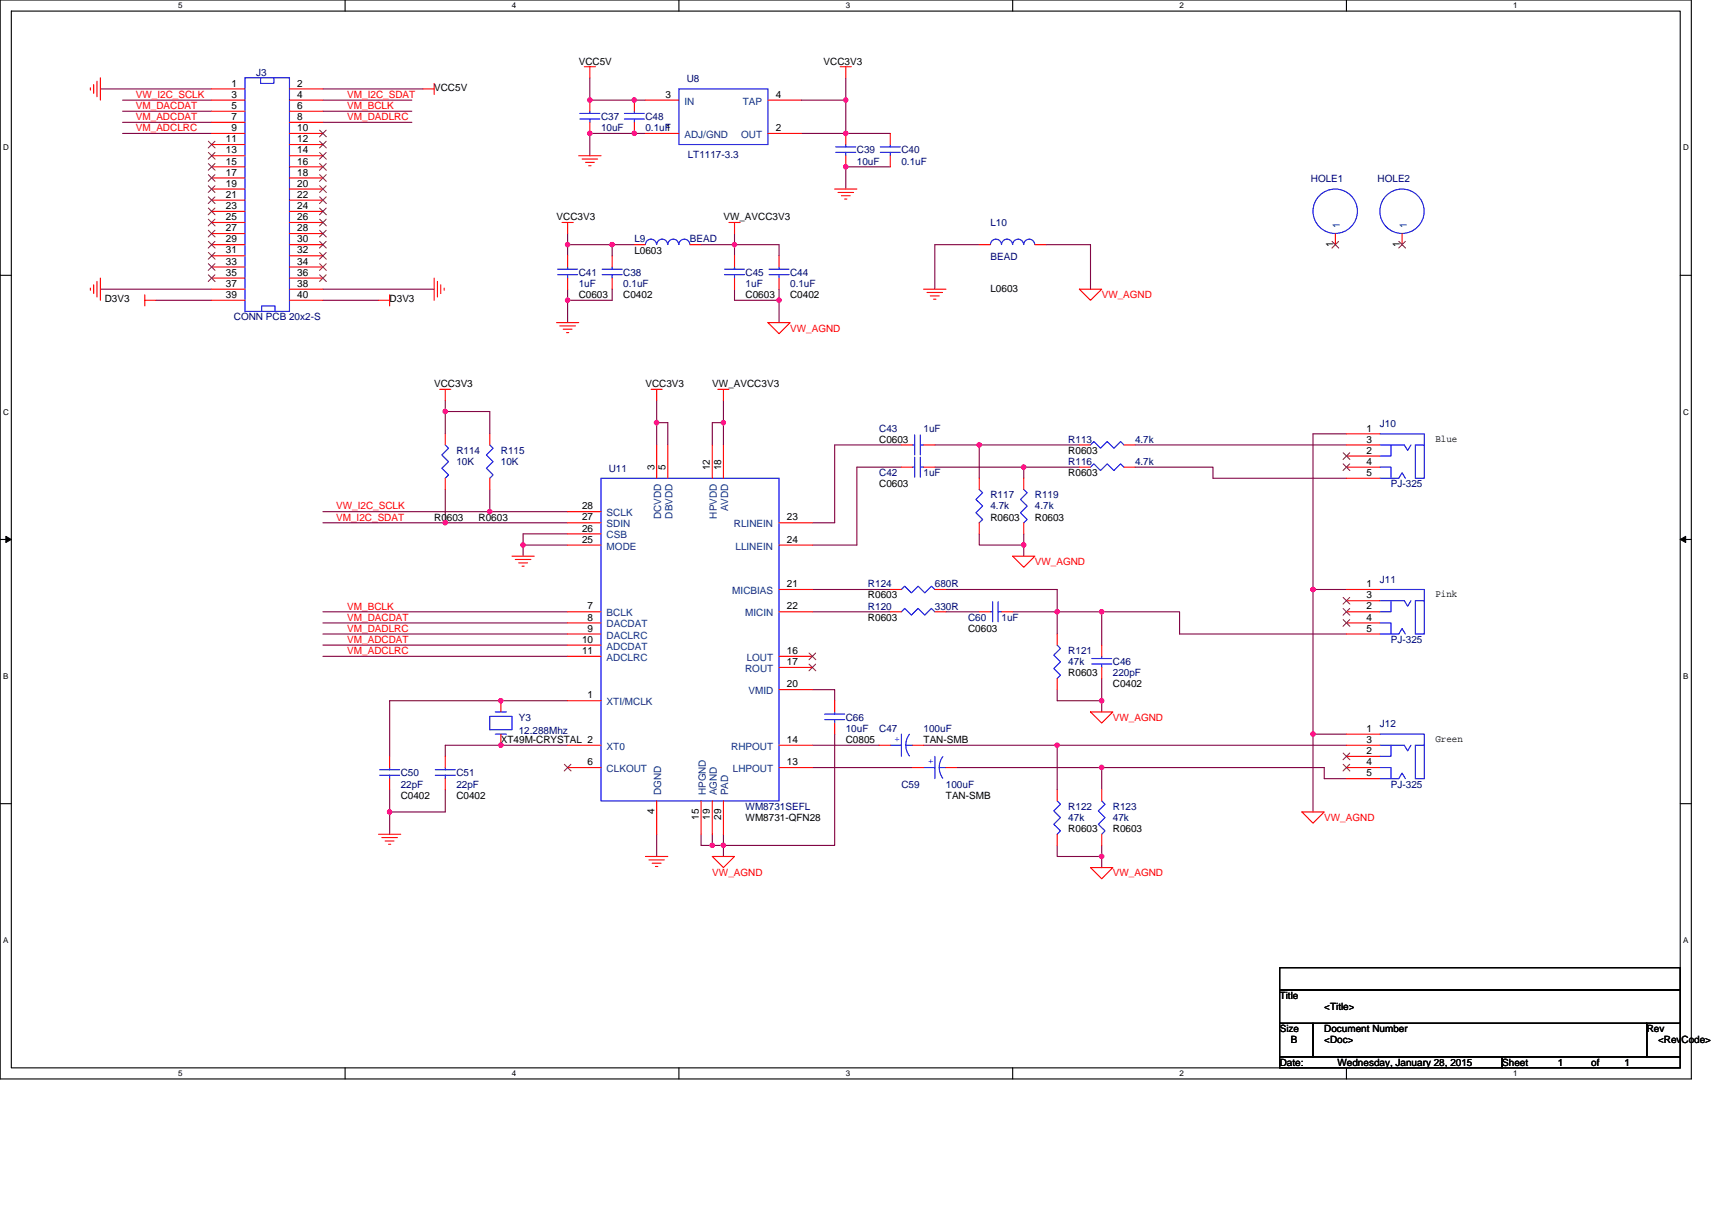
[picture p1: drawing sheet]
<svg xmlns="http://www.w3.org/2000/svg" width="297mm" height="210mm" viewBox="0 0 297 210" stroke-linecap="round" stroke-linejoin="round" font-family="sans-serif">
<path d="M0 0h293.5v187.2h-293.5zM2 1.9h289.5v183.4h-289.5z" fill="none" stroke="#000" stroke-width=".19"/>
<g fill="#fff">
<path d="M30.9 .2h.8v1.6h-.8z"/>
<path d="M30.9 185.5h.8v1.6h-.8z"/>
</g>
<path d="M59.9 0v1.9M59.9 185.3v1.9" fill="none" stroke="#000" stroke-width=".19"/>
<g fill="#fff">
<path d="M88.8 .2h.8v1.6h-.8z"/>
<path d="M88.8 185.5h.8v1.6h-.8z"/>
</g>
<path d="M117.8 0v1.9M117.8 185.3v1.9" fill="none" stroke="#000" stroke-width=".19"/>
<g fill="#fff">
<path d="M146.7 .2h.8v1.6h-.8z"/>
<path d="M146.7 185.5h.8v1.6h-.8z"/>
</g>
<path d="M175.7 0v1.9M175.7 185.3v1.9" fill="none" stroke="#000" stroke-width=".19"/>
<g fill="#fff">
<path d="M204.7 .2h.7v1.6h-.7z"/>
<path d="M204.7 185.5h.7v1.6h-.7z"/>
</g>
<path d="M233.6 0v1.9M233.6 185.3v1.9" fill="none" stroke="#000" stroke-width=".19"/>
<g fill="#fff">
<path d="M262.6 .2h.7v1.6h-.7z"/>
<path d="M262.6 185.5h.7v1.6h-.7z"/>
<path d="M.5 24.8h1v1.6h-1z"/>
<path d="M292 24.8h1v1.6h-1z"/>
<path d="M.5 70.7h1v1.5h-1z"/>
<path d="M292 70.7h1v1.5h-1z"/>
</g>
<path d="M0 47.8h2M291.5 47.8h2" fill="none" stroke="#000" stroke-width=".19"/>
<g fill="#fff">
<path d="M.5 116.5h.9v1.6h-.9z"/>
<path d="M292 116.5h.9v1.6h-.9z"/>
</g>
<path d="M0 93.6h2M291.5 93.6h2" fill="none" stroke="#000" stroke-width=".19"/>
<path d="M1 93.1l1 .5-1 .5zM291.5 93.6l1-.5v1z" fill="#000" stroke="#000" stroke-width=".17"/>
<g fill="#fff">
<path d="M.5 162.4h.9v1.5h-.9z"/>
<path d="M292 162.4h.9v1.5h-.9z"/>
</g>
<path d="M0 139.5h2M291.5 139.5h2M222 167.9h69.5v3.9h-69.5zM222 171.8h69.5v5.8h-69.5zM222 177.6h5.8v5.8h-5.8zM227.8 177.6h57.9v5.8h-57.9zM285.7 177.6h5.8v5.8h-5.8zM222 183.4h38.6v1.9h-38.6zM260.6 183.4h30.9v1.9h-30.9z" fill="none" stroke="#000" stroke-width=".19"/>
<g fill="none" stroke="#800040" stroke-width=".19">
<path d="M17.4 15.4h19.3M21.3 17.4h15.4M21.3 19.3h15.4M56 17.4h15.5M56 19.3h15.5M56 15.4h17.4M102.3 13.5v3.9h9.7M139 17.4h7.7M146.7 17.4v5.8M146.7 13.5v3.9M21.3 21.2h15.4M21.3 23.2h15.4"/>
<path d="M56 21.2h15.5M112 23.2h-9.7v3.8M139 23.2h7.7M146.7 23.2h7.8M154.5 29h-7.8v3.8M17.4 50.2h19.3M27.1 52.1h9.6M56 50.2h19.3M56 52.1h9.7M98.5 42.5h7.7M98.5 40.5v2M98.5 50.2v1.9"/>
<path d="M98.5 42.5v1.9M98.5 52.1v3.9M106.2 42.5h3.9M106.2 42.5v1.9M106.2 50.2v1.9h-7.7M121.6 42.5h5.8M127.4 40.5v2M127.4 42.5h7.8v1.9M127.4 50.2v1.9h7.8M127.4 42.5v1.9M135.2 50.2v1.9M135.2 52.1v3.9"/>
<path d="M169.9 42.5h-7.7v7.7M181.5 42.5h7.7v7.7M77.3 71.4h7.7v3.9M77.3 69.5v1.9M77.3 71.4v3.9M113.9 73.3v3.9M113.9 69.5v3.8M113.9 73.3h2v3.9M125.5 73.3h-1.9v3.9M125.5 73.3v3.9M125.5 69.5v3.8M156.4 77.2h-11.6v13.5h-3.9"/>
<path d="M162.2 77.2h7.7M187.3 77.2h-17.4v5.8M196.9 77.2h36.7M233.6 75.3h-5.8v27h5.8M56 90.7h21.3M56 88.8h29M77.3 90.7h21.2M77.3 84.9v5.8M85 84.9v3.9M85 88.8h13.5M90.8 94.6h7.7M90.8 94.6v1.9"/>
<path d="M98.5 92.6h-7.7v2M156.4 81.1h-7.7v13.5h-7.8M162.2 81.1h15.4M169.9 92.6v2h7.7v1.9M177.6 92.6v2M187.3 81.1h-9.7v1.9M196.9 81.1h13.6v1.9h23.1M56 106.2h42.5M56 108.1h42.5M56 110h42.5M56 112h42.5M56 113.9h42.5"/>
<path d="M140.9 106.2h13.6M140.9 119.7h3.9v1.9M140.9 102.3h13.6M164.1 102.3h19.3v3.9h7.8M164.1 106.2h5.8M175.7 106.2h7.7v3.8M183.4 119.7v1.9h7.8v1.9M191.2 106.2h13.5v3.8h28.9M191.2 106.2v5.8M191.2 117.8v3.8M227.8 102.3v25.1M67.6 137.1v3.8"/>
<path d="M77.3 137.1v3.8h-9.7M98.5 121.6h-30.9v9.7M98.5 129.3h-21.2v2M140.9 129.3h11.6M140.9 133.2h17.4M144.8 127.4v19.3h-19.3M160.2 129.3h23.2M166 133.2h25.2M183.4 129.3h50.2M183.4 129.3v7.8M227.8 127.4v13.5M227.8 127.4h5.8"/>
<path d="M233.6 135.1h-3.8v-1.9h-38.6v3.9M67.6 140.9v3.9M113.9 144.8v3.8M121.6 144.8v1.9h2M123.6 146.7h1.9M123.6 144.8v1.9M125.5 146.7v1.9M125.5 144.8v1.9M183.4 146.7v1.9h7.8M191.2 146.7v1.9M191.2 148.6v2"/>
</g>
<g fill="#f0f" stroke="#f0f" stroke-width=".19">
<circle cx="183.4" cy="106.2" r=".38"/>
<circle cx="227.8" cy="127.4" r=".38"/>
<circle cx="227.8" cy="102.3" r=".38"/>
<circle cx="106.2" cy="42.4" r=".38"/>
<circle cx="98.5" cy="42.4" r=".38"/>
<circle cx="113.9" cy="73.3" r=".38"/>
<circle cx="191.1" cy="121.6" r=".38"/>
<circle cx="127.4" cy="42.4" r=".38"/>
<circle cx="125.5" cy="73.3" r=".38"/>
<circle cx="85" cy="88.8" r=".38"/>
<circle cx="77.2" cy="90.7" r=".38"/>
<circle cx="77.2" cy="71.4" r=".38"/>
<circle cx="86.9" cy="121.6" r=".38"/>
<circle cx="123.6" cy="146.7" r=".38"/>
<circle cx="86.9" cy="129.3" r=".38"/>
<circle cx="67.6" cy="140.9" r=".38"/>
<circle cx="98.5" cy="52.1" r=".38"/>
<circle cx="125.5" cy="146.7" r=".38"/>
<circle cx="183.4" cy="129.3" r=".38"/>
<circle cx="90.7" cy="94.6" r=".38"/>
<circle cx="191.1" cy="106.2" r=".38"/>
<circle cx="191.1" cy="133.2" r=".38"/>
<circle cx="169.9" cy="77.2" r=".38"/>
<circle cx="177.6" cy="81.1" r=".38"/>
<circle cx="135.2" cy="52.1" r=".38"/>
<circle cx="177.6" cy="94.6" r=".38"/>
<circle cx="191.1" cy="148.6" r=".38"/>
<circle cx="146.7" cy="23.1" r=".38"/>
<circle cx="146.7" cy="28.9" r=".38"/>
<circle cx="146.7" cy="17.4" r=".38"/>
<circle cx="110" cy="23.1" r=".38"/>
<circle cx="110" cy="17.4" r=".38"/>
<circle cx="102.3" cy="17.4" r=".38"/>
<circle cx="102.3" cy="23.1" r=".38"/>
</g>
<g fill="none" stroke="#f00" stroke-width=".19">
<path d="M15.7 15.2v.4M16.3 14.7v1.5M16.8 14.1v2.7M17.4 13.5v3.9M36.7 15.4h5.8M36.7 17.4h5.8M36.7 19.3h5.8M50.2 15.4h5.8M50.2 17.4h5.8M50.2 19.3h5.8M73.4 15.4h1.9M75.3 14.5v1.9"/>
<path d="M101.4 11.6h1.9M102.3 11.6v1.9M102.3 17.4v1.9M110.1 17.4v1.9M112 17.4h5.8M133.2 17.4h5.8M145.8 11.6h1.9M146.7 11.6v1.9M36.7 21.2h5.8M36.7 23.2h5.8M36.7 25.1h5.8M36.7 27h5.8"/>
<path d="M36.7 29h5.8M36.7 30.9h5.8M36.7 32.8h5.8M36.7 34.7h5.8M36.7 36.7h5.8M36.7 38.6h5.8M50.2 21.2h5.8M50.2 23.2h5.8M50.2 25.1h5.8M50.2 27h5.8M50.2 29h5.8M50.2 30.9h5.8"/>
<path d="M50.2 32.8h5.8M50.2 34.7h5.8M50.2 36.7h5.8M50.2 38.6h5.8M97.5 38.6h2M98.5 38.6v1.9M100.4 27h3.9M101 27.6h2.7M101.6 28.2h1.5M102.1 28.8h.4M102.3 21.2v2M110.1 21.2v2"/>
<path d="M112 23.2h5.8M126.5 38.6h1.9M127.4 38.6v1.9M133.2 23.2h5.8M144.8 32.8h3.9M145.4 33.4h2.7M146 34h1.5M146.6 34.5h.3M146.7 23.2v1.9M146.7 27v2M154.5 23.2v1.9M154.5 27v2"/>
<path d="M15.7 50v.4M16.3 49.4v1.5M16.8 48.8v2.7M17.4 48.3v3.8M25.1 52.1h2M25.1 51.2v1.9M36.7 40.5h5.8M36.7 42.5h5.8M36.7 44.4h5.8M36.7 46.3h5.8M36.7 48.3h5.8M36.7 50.2h5.8"/>
<path d="M36.7 52.1h5.8M50.2 40.5h5.8M50.2 42.5h5.8M50.2 44.4h5.8M50.2 46.3h5.8M50.2 48.3h5.8M50.2 50.2h5.8M50.2 52.1h5.8M65.7 52.1h1.9M67.6 51.2v1.9M75.3 48.3v3.8M75.9 48.8v2.7"/>
<path d="M76.5 49.4v1.5M77.1 50v.4M96.6 56h3.8M97.1 56.6h2.7M97.7 57.1h1.5M98.3 57.7h.4M98.5 44.4v1.9M98.5 48.3v1.9M106.2 44.4v1.9M106.2 48.3v1.9M110.1 42.5h1.9M119.7 42.5h1.9"/>
<path d="M127.4 44.4v1.9M127.4 48.3v1.9M133.2 56h3.9l-1.9 1.9zM135.2 44.4v1.9M135.2 48.3v1.9M160.2 50.2h3.9M160.8 50.8h2.7M161.4 51.4h1.6M162 51.9h.4M169.9 42.5h1.9M179.6 42.5h1.9M187.3 50.2h3.9l-2 1.9z"/>
<path d="M231.7 40.5v2M243.3 40.5v2M76.3 67.6h1.9M77.3 67.6v1.9M77.3 75.3v1.9M85 75.3v1.9M113 67.6h1.9M113.9 67.6v1.9M113.9 77.2v5.8M115.9 77.2v5.8M123.6 77.2v5.8M124.5 67.6h2"/>
<path d="M125.5 67.6v1.9M125.5 77.2v5.8M156.4 77.2h1.9M160.2 77.2h2M187.3 77.2h1.9M195 77.2h1.9M233.6 75.3h5.8M233.6 77.2h5.8M233.6 79.1h5.8M77.3 83v1.9M85 83v1.9M88.8 96.5h3.9"/>
<path d="M89.4 97.1h2.7M90 97.7h1.5M90.6 98.3h.3M98.5 94.6h5.8M98.5 92.6h5.8M98.5 90.7h5.8M98.5 88.8h5.8M135.2 90.7h5.7M135.2 94.6h5.7M156.4 81.1h1.9M160.2 81.1h2M169.9 83v1.9"/>
<path d="M169.9 90.7v1.9M175.7 96.5h3.9l-2 1.9zM177.6 83v1.9M177.6 90.7v1.9M187.3 81.1h1.9M195 81.1h1.9M233.6 81.1h5.8M233.6 83h5.8M98.5 106.2h5.8M98.5 108.1h5.8M98.5 110h5.8M98.5 112h5.8"/>
<path d="M98.5 113.9h5.8M135.2 113.9h5.7M135.2 115.8h5.7M135.2 119.7h5.7M135.2 102.3h5.7M135.2 106.2h5.7M154.5 106.2h1.9M154.5 102.3h1.9M162.2 106.2h1.9M162.2 102.3h1.9M169.9 106.2h1.9M173.8 106.2h1.9"/>
<path d="M183.4 110v2M183.4 117.8v1.9M191.2 112v1.9M191.2 115.8v2M233.6 102.3h5.8M233.6 104.2h5.8M233.6 108.1h5.8M233.6 106.2h5.8M233.6 110h5.8M67.6 131.3v1.9M67.6 135.1v2M77.3 131.3v1.9"/>
<path d="M77.3 135.1v2M86.9 127.4v1.9M86.9 121.6v1.9M98.5 121.6h5.8M98.5 129.3h5.8M98.5 133.2h5.8M113.9 139v5.8M121.6 139v5.8M123.6 139v5.8M125.5 139v5.8M135.2 133.2h5.7M135.2 129.3h5.7"/>
<path d="M144.8 121.6v1.9M144.8 125.5v1.9M152.5 129.3h2M158.3 133.2h1.9M158.3 129.3h1.9M164.1 133.2h1.9M183.4 137.1v1.9M189.2 123.5h3.9l-1.9 2zM191.2 137.1v1.9M233.6 127.4h5.8M233.6 129.3h5.8M233.6 133.2h5.8"/>
<path d="M233.6 131.3h5.8M233.6 135.1h5.8M65.7 144.8h3.8M66.2 145.4h2.8M66.8 145.9h1.6M67.4 146.5h.4M112 148.6h3.9M112.6 149.2h2.7M113.2 149.8h1.5M113.7 150.4h.4M123.6 148.6h3.8l-1.9 2zM183.4 144.8v1.9"/>
<path d="M189.2 150.6h3.9l-1.9 1.9zM191.2 144.8v1.9M225.9 140.9h3.9l-2 2z"/>
</g>
<g fill="none" stroke="#00f" stroke-width=".19">
<path d="M42.5 13.5h7.7v40.5h-7.7zM45.2 13.5v1h2.3v-1M100.6 19.7h3.5M102.3 19.3v.4M108.3 19.7h3.5M110.1 19.3v.4M117.8 15.4h15.4v9.7h-15.4zM100.6 20.7h3.5M102.3 20.7v.5M108.3 20.7h3.5M110.1 20.7v.5M145 26.4h3.5"/>
<path d="M145 25.5h3.5M146.7 25.1v.4M146.7 26.4v.6M152.7 26.4h3.5M152.7 25.5h3.5M154.5 25.1v.4M154.5 26.4v.6M45.4 54v-.9h2.3v.9M96.7 47.7h3.5M96.7 46.7h3.5M98.5 46.3v.4M98.5 47.7v.6"/>
<path d="M104.5 47.7h3.4M104.5 46.7h3.4M106.2 46.3v.4M106.2 47.7v.6M113.9 42.4a.96 .96 0 0 0-.9-.9 .96 .96 0 0 0-1 .9M117.8 42.4a.96 .96 0 0 0-1-.9 .96 .96 0 0 0-1 .9 .95 .95 0 0 0-.9-.9 .95 .95 0 0 0-1 .9M119.7 42.4a.95 .95 0 0 0-1-.9 .95 .95 0 0 0-.9 .9M125.7 47.7h3.5M125.7 46.7h3.5M127.4 46.3v.4M127.4 47.7v.6M133.4 47.7h3.5"/>
<path d="M133.4 46.7h3.5M135.2 46.3v.4M135.2 47.7v.6M175.7 42.4a.96 .96 0 0 0-1-.9 .96 .96 0 0 0-.9 .9 .95 .95 0 0 0-1-.9 .95 .95 0 0 0-1 .9M179.5 42.4a.96 .96 0 0 0-.9-.9 .96 .96 0 0 0-1 .9 .95 .95 0 0 0-.9-.9 .95 .95 0 0 0-1 .9M77.3 77.2l.5 .6-1.1 1.2 1.1 1.1-1.1 1.2 1.1 1.1-.5 .6M85 77.2l.6 .6-1.2 1.2 1.2 1.1-1.2 1.2 1.2 1.1-.6 .6M158.3 77.2h.4M158.7 79.3v3.5M158.7 75.5v3.5M159.7 77.2h.5M159.7 79.3v3.5"/>
<path d="M159.7 75.5v3.5M189.2 77.2l.6-.6 1.1 1.2 1.2-1.2 1.2 1.2 1.1-1.2 .6 .6M239.4 77.2h4.2l.6 1 .6-1M239.4 75.3h7.7v1.9M241.3 77.2v1.9h-1.9M245.6 77.2h1.5v5.8h-1.5zM104.3 83h30.9v56h-30.9zM158.3 81.1h.4M159.7 81.1h.5M169.9 84.9l.6 .6-1.2 1.2 1.2 1.1-1.2 1.2 1.2 1.1-.6 .6M177.6 84.9l.6 .6-1.1 1.2 1.1 1.1-1.1 1.2 1.1 1.1-.6 .6M189.2 81.1l.6-.6 1.1 1.2 1.2-1.2 1.2 1.2 1.1-1.2 .6 .6"/>
<path d="M239.4 83h3.3l.6-1 .5 1M239.4 81.1h1.9v1.9M156.4 106.2l.6-.6 1.1 1.1 1.2-1.1 1.2 1.1 1.1-1.1 .6 .6M156.4 102.3l.6-.6 1.1 1.2 1.2-1.2 1.2 1.2 1.1-1.2 .6 .6M171.8 106.2h.4M172.2 104.4v3.5M173.2 106.2h.6M173.2 104.4v3.5M183.4 112l.6 .5-1.2 1.2 1.2 1.2-1.2 1.1 1.2 1.2-.6 .6M189.4 115.2h3.5M189.4 114.3h3.5M191.2 113.9v.4"/>
<path d="M191.2 115.2v.6M239.4 104.2h4.2l.6 1 .6-1M239.4 110h3.3l.6-.9 .5 .9M239.4 108.1h1.9v1.9M239.4 102.3h7.7v1.9M241.3 104.2v2h-1.9M245.6 104.2h1.5v5.8h-1.5zM65.9 134.5h3.4M65.9 133.6h3.4M67.6 133.2v.4M67.6 134.5v.6M75.5 134.5h3.5"/>
<path d="M75.5 133.6h3.5M77.3 133.2v.4M77.3 134.5v.6M85 124.3h3.8v2.3h-3.8zM85.9 127.4h2M85.9 123.5h2M143.1 124.9h3.5M143.1 123.9h3.5M144.8 123.5v.4M144.8 124.9v.6M154.5 129.3h1.9M156.4 127.4v3.9"/>
<path d="M157.2 129.3h1.1M157.8 127.4a3.1 3.1 0 0 0 0 3.8M160.2 133.2h2M162.2 131.3v3.8M163 133.2h1.1M163.6 131.3a3.1 3.1 0 0 0 0 3.7M183.4 139l.6 .6-1.2 1.1 1.2 1.2-1.2 1.1 1.2 1.2-.6 .6M191.2 139l.5 .6-1.1 1.1 1.1 1.2-1.1 1.1 1.1 1.2-.5 .6M239.4 129.3h4.2l.6 1 .6-1M239.4 135.1h3.3l.6-.9 .5 .9M239.4 133.2h1.9v1.9M239.4 127.4h7.7v1.9"/>
<path d="M241.3 129.3v2h-1.9M245.6 129.3h1.5v5.8h-1.5z"/>
<circle cx="231.7" cy="36.7" r="3.9"/>
<circle cx="243.2" cy="36.7" r="3.8"/>
</g>
<g fill="none" stroke="#804000" stroke-width=".17">
<path d="M36.1 24.5l1.2 1.2M36.1 26.5l1.2 1.1M36.1 28.4l1.2 1.1M36.1 30.3l1.2 1.2M36.1 32.2l1.2 1.2M36.1 34.2l1.2 1.1M36.1 36.1l1.2 1.2M36.1 38l1.2 1.2M36.1 40l1.2 1.1M37.3 24.5l-1.2 1.2M37.3 26.5l-1.2 1.1M37.3 28.4l-1.2 1.1"/>
<path d="M37.3 30.3l-1.2 1.2M37.3 32.2l-1.2 1.2M37.3 34.2l-1.2 1.1M37.3 36.1l-1.2 1.2M37.3 38l-1.2 1.2M37.3 40l-1.2 1.1M55.5 22.6l1.1 1.1M55.5 24.5l1.1 1.2M55.5 26.5l1.1 1.1M55.5 28.4l1.1 1.1M55.5 30.3l1.1 1.2M55.5 32.2l1.1 1.2"/>
<path d="M55.5 34.2l1.1 1.1M55.5 36.1l1.1 1.2M55.5 38l1.1 1.2M55.5 40l1.1 1.1M56.6 22.6l-1.2 1.1M56.6 24.5l-1.2 1.2M56.6 26.5l-1.2 1.1M56.6 28.4l-1.2 1.1M56.6 30.3l-1.2 1.2M56.6 32.2l-1.2 1.2M56.6 34.2l-1.2 1.1M56.6 36.1l-1.2 1.2"/>
<path d="M56.6 38l-1.2 1.2M56.6 40l-1.2 1.1M36.1 41.9l1.2 1.2M36.1 43.8l1.2 1.2M36.1 45.8l1.2 1.1M36.1 47.7l1.2 1.2M37.3 41.9l-1.2 1.2M37.3 43.8l-1.2 1.2M37.3 45.8l-1.2 1.1M37.3 47.7l-1.2 1.2M55.5 41.9l1.1 1.2M55.5 43.8l1.1 1.2"/>
<path d="M55.5 45.8l1.1 1.1M55.5 47.7l1.1 1.2M56.6 41.9l-1.2 1.2M56.6 43.8l-1.2 1.2M56.6 45.8l-1.2 1.1M56.6 47.7l-1.2 1.2M231.1 41.9l1.2 1.2M232.3 41.9l-1.2 1.2M242.7 41.9l1.2 1.2M243.8 41.9l-1.1 1.2M233 78.6l1.2 1.1M234.2 78.6l-1.2 1.1"/>
<path d="M233 80.5l1.2 1.2M234.2 80.5l-1.2 1.2M140.4 113.3l1.1 1.2M140.4 115.3l1.1 1.1M141.5 113.3l-1.1 1.2M141.5 115.3l-1.1 1.1M233 103.7l1.2 1.1M233 107.5l1.2 1.2M233 105.6l1.2 1.2M234.2 103.7l-1.2 1.1M234.2 107.5l-1.2 1.2M234.2 105.6l-1.2 1.2"/>
<path d="M97.9 132.6l1.2 1.2M99.1 132.6l-1.2 1.2M233 132.6l1.2 1.2M233 130.7l1.2 1.1M234.2 132.6l-1.2 1.2M234.2 130.7l-1.2 1.1"/>
</g>
<g font-size="1.7">
<text x="100.4" y="11.2">VCC5V</text>
<text x="142.9" y="11.2">VCC3V3</text>
<text x="40.2" y="15">1</text>
<text x="40.2" y="17">3</text>
<text x="51.6" y="15">2</text>
<text x="51.6" y="17">4</text>
<text x="75.3" y="15.8">VCC5V</text>
<text x="115.5" y="17">3</text>
<text x="134.6" y="17">4</text>
<text x="40.2" y="18.9">5</text>
<text x="40.2" y="20.8">7</text>
<text x="40.2" y="22.8">9</text>
<text x="51.6" y="18.9">6</text>
<text x="51.6" y="20.8">8</text>
<text x="51.6" y="22.8">10</text>
<text x="115.5" y="22.8">1</text>
<text x="134.6" y="22.8">2</text>
<text x="39.2" y="24.7">11</text>
<text x="39.2" y="26.6">13</text>
<text x="39.2" y="28.6">15</text>
<text x="51.6" y="24.7">12</text>
<text x="51.6" y="26.6">14</text>
<text x="51.6" y="28.6">16</text>
<text x="39.2" y="30.5">17</text>
<text x="39.2" y="32.4">19</text>
<text x="39.2" y="34.3">21</text>
<text x="51.6" y="30.5">18</text>
<text x="51.6" y="32.4">20</text>
<text x="51.6" y="34.3">22</text>
<text x="39.2" y="36.3">23</text>
<text x="39.2" y="38.2">25</text>
<text x="39.2" y="40.1">27</text>
<text x="51.6" y="36.3">24</text>
<text x="51.6" y="38.2">26</text>
<text x="51.6" y="40.1">28</text>
<text x="96.6" y="38.2">VCC3V3</text>
<text x="125.5" y="38.2">VW_AVCC3V3</text>
<text x="39.2" y="42.1">29</text>
<text x="39.2" y="44">31</text>
<text x="39.2" y="45.9">33</text>
<text x="39.2" y="47.9">35</text>
<text x="51.6" y="42.1">30</text>
<text x="51.6" y="44">32</text>
<text x="51.6" y="45.9">34</text>
<text x="51.6" y="47.9">36</text>
<text x="110.1" y="44">L0603</text>
<text x="231.3" y="42.8" transform="rotate(-90 231.3 42.8)">1</text>
<text x="242.9" y="42.8" transform="rotate(-90 242.9 42.8)">1</text>
<text x="18.2" y="52.5">D3V3</text>
<text x="39.2" y="49.8">37</text>
<text x="39.2" y="51.7">39</text>
<text x="51.6" y="49.8">38</text>
<text x="51.6" y="51.7">40</text>
<text x="67.6" y="52.5">D3V3</text>
<text x="100.4" y="51.7">C0603</text>
<text x="108.1" y="51.7">C0402</text>
<text x="129.4" y="51.7">C0603</text>
<text x="137.1" y="51.7">C0402</text>
<text x="171.8" y="50.8">L0603</text>
<text x="75.3" y="67.2">VCC3V3</text>
<text x="112" y="67.2">VCC3V3</text>
<text x="123.6" y="67.2">VW_AVCC3V3</text>
<text x="152.5" y="76.8">C0603</text>
<text x="237.1" y="74.9">1</text>
<text x="237.1" y="76.8">3</text>
<text x="249.1" y="76.7">Blue</text>
<text x="113.5" y="81.6" transform="rotate(-90 113.5 81.6)">3</text>
<text x="115.5" y="81.6" transform="rotate(-90 115.5 81.6)">5</text>
<text x="123.2" y="81.6" transform="rotate(-90 123.2 81.6)">12</text>
<text x="125.1" y="81.6" transform="rotate(-90 125.1 81.6)">18</text>
<text x="185.4" y="82.6">R0603</text>
<text x="185.4" y="78.8">R0603</text>
<text x="237.1" y="80.7">4</text>
<text x="237.1" y="78.7">2</text>
<text x="237.1" y="82.6">5</text>
<text x="101" y="88.4">28</text>
<text x="152.5" y="84.5">C0603</text>
<text x="75.3" y="90.3">R0603</text>
<text x="83" y="90.3">R0603</text>
<text x="101" y="94.2">25</text>
<text x="101" y="92.2">26</text>
<text x="101" y="90.3">27</text>
<text x="136.5" y="90.3">23</text>
<text x="136.5" y="94.2">24</text>
<text x="171.8" y="90.3">R0603</text>
<text x="179.6" y="90.3">R0603</text>
<text x="136.5" y="101.9">21</text>
<text x="237.1" y="101.9">1</text>
<text x="102" y="105.8">7</text>
<text x="102" y="107.7">8</text>
<text x="136.5" y="105.8">22</text>
<text x="150.6" y="107.7">R0603</text>
<text x="150.6" y="103.8">R0603</text>
<text x="237.1" y="103.8">3</text>
<text x="237.1" y="107.7">4</text>
<text x="237.1" y="105.8">2</text>
<text x="249.1" y="103.7">Pink</text>
<text x="101" y="111.5">10</text>
<text x="101" y="113.5">11</text>
<text x="102" y="109.6">9</text>
<text x="136.5" y="113.5">16</text>
<text x="168" y="109.6">C0603</text>
<text x="237.1" y="109.6">5</text>
<text x="136.5" y="115.4">17</text>
<text x="136.5" y="119.3">20</text>
<text x="185.4" y="117.4">R0603</text>
<text x="193.1" y="119.3">C0402</text>
<text x="102" y="121.2">1</text>
<text x="86.9" y="128.9">XT49M-CRYSTAL 2</text>
<text x="136.5" y="128.9">14</text>
<text x="146.7" y="128.9">C0805</text>
<text x="160.2" y="128.9">TAN-SMB</text>
<text x="237.1" y="127">1</text>
<text x="237.1" y="128.9">3</text>
<text x="237.1" y="130.9">2</text>
<text x="249.1" y="128.8">Green</text>
<text x="102" y="132.8">6</text>
<text x="136.5" y="132.8">13</text>
<text x="237.1" y="132.8">4</text>
<text x="237.1" y="134.7">5</text>
<text x="69.5" y="138.6">C0402</text>
<text x="79.2" y="138.6">C0402</text>
<text x="113.5" y="141.3" transform="rotate(-90 113.5 141.3)">4</text>
<text x="121.2" y="142.2" transform="rotate(-90 121.2 142.2)">15</text>
<text x="123.2" y="142.2" transform="rotate(-90 123.2 142.2)">19</text>
<text x="125.1" y="142.2" transform="rotate(-90 125.1 142.2)">29</text>
<text x="129.4" y="142.5">WM8731-QFN28</text>
<text x="164.1" y="138.6">TAN-SMB</text>
<text x="185.4" y="144.4">R0603</text>
<text x="193.1" y="144.4">R0603</text>
<text x="222" y="173.4">Title</text>
<text x="222" y="179.1">Size</text>
<text x="229.8" y="179.1">Document Number</text>
<text x="229.8" y="175.3">&lt;Title&gt;</text>
<text x="285.7" y="179.1">Rev</text>
<text x="222" y="184.9">Date:</text>
<text x="224" y="181.1">B</text>
<text x="229.8" y="181.1">&lt;Doc&gt;</text>
<text x="232.1" y="184.9">Wednesday, January 28, 2015</text>
<text x="260.6" y="184.9">Sheet</text>
<text x="270.3" y="184.9">1</text>
<text x="276.1" y="184.9">of</text>
<text x="281.9" y="184.9">1</text>
<text x="287.7" y="181.1">&lt;RevCode&gt;</text>
</g>
<g font-size="1.7" fill="#f00">
<text x="23.6" y="17">VW_I2C_SCLK</text>
<text x="60.3" y="17">VM_I2C_SDAT</text>
<text x="23.6" y="18.9">VM_DACDAT</text>
<text x="23.6" y="20.8">VM_ADCDAT</text>
<text x="23.6" y="22.8">VM_ADCLRC</text>
<text x="60.3" y="18.9">VM_BCLK</text>
<text x="60.3" y="20.8">VM_DADLRC</text>
<text x="191.2" y="51.7">VW_AGND</text>
<text x="137.1" y="57.5">VW_AGND</text>
<text x="58.3" y="88.4">VW_I2C_SCLK</text>
<text x="58.3" y="90.3">VM_I2C_SDAT</text>
<text x="179.6" y="98.1">VW_AGND</text>
<text x="60.3" y="105.8">VM_BCLK</text>
<text x="60.3" y="107.7">VM_DACDAT</text>
<text x="60.3" y="109.6">VM_DADLRC</text>
<text x="60.3" y="111.6">VM_ADCDAT</text>
<text x="60.3" y="113.5">VM_ADCLRC</text>
<text x="193.1" y="125.1">VW_AGND</text>
<text x="229.8" y="142.5">VW_AGND</text>
<text x="123.6" y="152.1">VW_AGND</text>
<text x="193.1" y="152.1">VW_AGND</text>
</g>
<g font-size="1.7" fill="#000080">
<text x="44.4" y="13.1">J3</text>
<text x="119.1" y="14.3">U8</text>
<text x="104.3" y="20.8">C37</text>
<text x="104.3" y="22.8">10uF</text>
<text x="112" y="20.8">C48</text>
<text x="112" y="22.8">0.1uF</text>
<text x="119.3" y="27.4">LT1117-3.3</text>
<text x="148.7" y="26.6">C39</text>
<text x="148.7" y="28.6">10uF</text>
<text x="156.4" y="26.6">C40</text>
<text x="156.4" y="28.6">0.1uF</text>
<text x="227.4" y="31.7">HOLE1</text>
<text x="239" y="31.7">HOLE2</text>
<text x="171.8" y="39.2">L10</text>
<text x="100.4" y="47.9">C41</text>
<text x="108.1" y="47.9">C38</text>
<text x="110.1" y="42.1">L9</text>
<text x="119.7" y="42.1">BEAD</text>
<text x="129.4" y="47.9">C45</text>
<text x="137.1" y="47.9">C44</text>
<text x="171.8" y="45.2">BEAD</text>
<text x="100.4" y="49.8">1uF</text>
<text x="108.1" y="49.8">0.1uF</text>
<text x="129.4" y="49.8">1uF</text>
<text x="137.1" y="49.8">0.1uF</text>
<text x="40.6" y="55.6">CONN PCB 20x2-S</text>
<text x="152.5" y="74.9">C43</text>
<text x="160.2" y="74.9">1uF</text>
<text x="185.4" y="76.8">R113</text>
<text x="196.9" y="76.8">4.7k</text>
<text x="239.4" y="74.1">J10</text>
<text x="79.2" y="78.8">R114</text>
<text x="79.2" y="80.7">10K</text>
<text x="86.9" y="78.8">R115</text>
<text x="86.9" y="80.7">10K</text>
<text x="105.6" y="81.9">U11</text>
<text x="152.5" y="82.6">C42</text>
<text x="160.2" y="82.6">1uF</text>
<text x="185.4" y="80.7">R116</text>
<text x="196.9" y="80.7">4.7k</text>
<text x="171.8" y="86.5">R117</text>
<text x="171.8" y="88.4">4.7k</text>
<text x="179.6" y="86.5">R119</text>
<text x="179.6" y="88.4">4.7k</text>
<text x="241.3" y="84.5">PJ-325</text>
<text x="150.6" y="101.9">R124</text>
<text x="162.2" y="101.9">680R</text>
<text x="239.4" y="101.2">J11</text>
<text x="150.6" y="105.8">R120</text>
<text x="162.2" y="105.8">330R</text>
<text x="168" y="107.7">C60</text>
<text x="173.8" y="107.7">1uF</text>
<text x="185.4" y="113.5">R121</text>
<text x="241.3" y="111.6">PJ-325</text>
<text x="185.4" y="115.4">47k</text>
<text x="193.1" y="115.4">C46</text>
<text x="193.1" y="117.4">220pF</text>
<text x="90" y="125.1">Y3</text>
<text x="146.7" y="125.1">C66</text>
<text x="90" y="127.4">12.288Mhz</text>
<text x="146.7" y="127">10uF</text>
<text x="152.5" y="127">C47</text>
<text x="160.2" y="127">100uF</text>
<text x="239.4" y="126.2">J12</text>
<text x="69.5" y="134.7">C50</text>
<text x="69.5" y="136.7">22pF</text>
<text x="79.2" y="134.7">C51</text>
<text x="79.2" y="136.7">22pF</text>
<text x="156.4" y="136.7">C59</text>
<text x="164.1" y="136.7">100uF</text>
<text x="241.3" y="136.7">PJ-325</text>
<text x="129.4" y="140.5">WM8731SEFL</text>
<text x="185.4" y="140.5">R122</text>
<text x="185.4" y="142.5">47k</text>
<text x="193.1" y="140.5">R123</text>
<text x="193.1" y="142.5">47k</text>
</g>
<g font-size="1.7" fill="#004080">
<text x="118.8" y="18.2">IN</text>
<text x="118.8" y="23.9">ADJ/GND</text>
<text x="128.6" y="23.9">OUT</text>
<text x="128.9" y="18.2">TAP</text>
<text x="232.5" y="39.6" transform="rotate(-90 232.5 39.6)">1</text>
<text x="244.1" y="39.6" transform="rotate(-90 244.1 39.6)">1</text>
<text x="105.3" y="89.6">SCLK</text>
<text x="126.3" y="88.8" transform="rotate(-90 126.3 88.8)">AVDD</text>
<text x="105.3" y="95.4">MODE</text>
<text x="105.3" y="93.4">CSB</text>
<text x="105.3" y="91.5">SDIN</text>
<text x="114.7" y="90.1" transform="rotate(-90 114.7 90.1)">DCVDD</text>
<text x="116.7" y="90" transform="rotate(-90 116.7 90)">DBVDD</text>
<text x="124.4" y="90" transform="rotate(-90 124.4 90)">HPVDD</text>
<text x="127.3" y="91.5">RLINEIN</text>
<text x="127.6" y="95.4">LLINEIN</text>
<text x="105.3" y="107">BCLK</text>
<text x="127.1" y="103.1">MICBIAS</text>
<text x="129.3" y="107">MICIN</text>
<text x="105.3" y="108.9">DACDAT</text>
<text x="105.3" y="110.8">DACLRC</text>
<text x="105.3" y="112.7">ADCDAT</text>
<text x="105.3" y="114.7">ADCLRC</text>
<text x="129.3" y="116.6">ROUT</text>
<text x="129.6" y="114.7">LOUT</text>
<text x="105.3" y="122.4">XTI/MCLK</text>
<text x="129.9" y="120.5">VMID</text>
<text x="105.3" y="130.1">XT0</text>
<text x="126.9" y="130.1">RHPOUT</text>
<text x="105.3" y="134">CLKOUT</text>
<text x="127.1" y="134">LHPOUT</text>
<text x="114.7" y="138" transform="rotate(-90 114.7 138)">DGND</text>
<text x="122.4" y="138" transform="rotate(-90 122.4 138)">HPGND</text>
<text x="124.4" y="138" transform="rotate(-90 124.4 138)">AGND</text>
<text x="126.3" y="138" transform="rotate(-90 126.3 138)">PAD</text>
</g>
<g font-size="1.7" fill="#00f">
<text x="156.1" y="128.8" transform="rotate(-90 156.1 128.8)">+</text>
<text x="161.9" y="132.6" transform="rotate(-90 161.9 132.6)">+</text>
</g>
<g font-size="1.4">
<text x="30.9" y="1.5">5</text>
<text x="88.8" y="1.5">4</text>
<text x="146.7" y="1.5">3</text>
<text x="204.7" y="1.5">2</text>
<text x="262.6" y="1.5">1</text>
<text x=".5" y="26.1">D</text>
<text x="292" y="26.1">D</text>
<text x=".5" y="71.9">C</text>
<text x="292" y="71.9">C</text>
<text x=".5" y="117.8">B</text>
<text x="292" y="117.8">B</text>
<text x=".5" y="163.6">A</text>
<text x="292" y="163.6">A</text>
<text x="30.9" y="186.8">5</text>
<text x="88.8" y="186.8">4</text>
<text x="146.7" y="186.8">3</text>
<text x="204.7" y="186.8">2</text>
<text x="262.6" y="186.8">1</text>
</g>
</svg>
